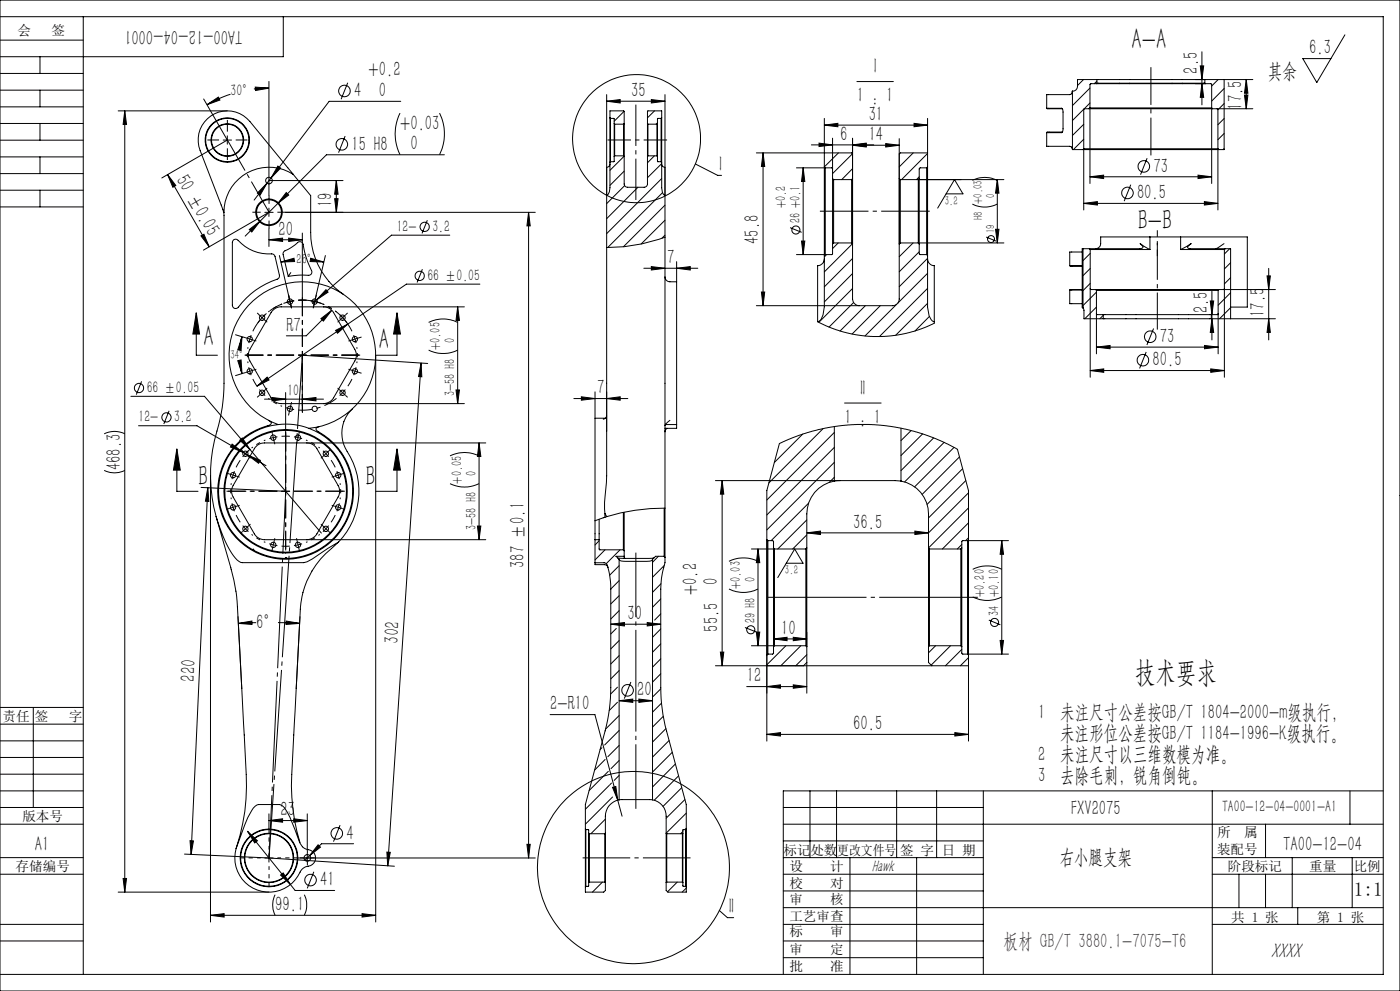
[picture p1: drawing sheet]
<svg xmlns="http://www.w3.org/2000/svg" width="420mm" height="297mm" viewBox="0 0 420 297" stroke-linecap="round" stroke-linejoin="round" font-family="sans-serif">
<g fill="none" stroke="#000" stroke-width=".3">
<path d="M0 0h420v297h-420zM0 12h25M0 5h415v287h-415M12 17v5M25 5v287M85 5v12h-85M360.1 19.8h1l-.5 4zM360.6 15.5v15.9M403.5 10.4l-8.5 14.3-4.2-7.1h8.5M0 22h25M0 27h25M0 32h25"/>
<path d="M0 37h25M12 27v5M12 37v5M35.5 33.2h32.7M37.4 33.2v234.2M37.4 33.2l.6 4.1h-1.1zM61.1 29.7l7.1 12.3-19.7 11.3M62.1 31.4l3.4-2.3 .5 .9zM69.1 28.3l-3.6 1.3-3.4 1.8M76.6 26.1l4.1 .3-4 .7zM80.7 26.4l-4.5 .3M80.7 24.4v34.2"/>
<path d="M104.3 24.8l-2 4.9M120 33.9a13.8 13.8 0 0 0 0 12.5M120.2 30.4h-21.5l-17.4 22.9M131.9 33.9a14.1 14.1 0 0 1 0 12.5M182 28.4v100.8M182 30.3l4.1-.5v1.1zM182 30.3h17.5M183 35.3v13.3M183 35.3v-2.1h4.1l.2 .2v3.7M183 35.3l.1 .2M183.1 35.5h1.1l.1 1.6M183.1 35.5v13"/>
<path d="M184.3 37.1v9.8M184.3 37.1l.1 .1M184.4 37.2v9.5M184.4 37.2h2.7M187.1 37.2v9.5M187.2 33.4l-2.9 2.9M187.3 37.1v9.8M187.3 37.1l-.2 .1M194.2 37.1v9.8M194.2 37.1l.2 .1M194.4 37.2v9.5M194.4 37.2h2.7"/>
<path d="M195.4 29.8l4.1 .5-4.1 .6zM196.4 33.2l-2.2 2.1M197.1 37.2v9.5M197.2 36.8l-.4 .4M197.2 37.1v9.8M197.2 37.1l-.1 .1M198.3 35.5l-1.1 .1v1.5M198.3 35.5v13M198.5 35.3v13.3M198.5 35.3v-2.1h-4.1l-.2 3.9M198.5 35.3l-.2 .2M199.5 28.4v123.9"/>
<path d="M247.3 37.5l4.1-.5v1zM247.3 35.5v14.5M247.3 37.5h31M257.1 24.4h10.9M274.2 37l4.1 .5-4.1 .5zM278.3 35.5v14.5M314 39.8v4h6.9a.91 .91 0 0 1 .8 1M314 39.8h4.5M314 39.8l.1-.2h4.5l-.1 .2M314 32.5h4.5M314 32.5l4.6 .1-.1-.1M318.5 32.5l.3 .3 .1 .6v5.4l-.4 1"/>
<path d="M321.7 27.3a.88 .88 0 0 1-.8 1.1h-6.9v4.1M321.7 27.3h.1M321.7 27.3v17.5M325 23.8l-1.7 1.8M325.1 37.2l-3.4 3.4M326.7 32.6h-1.4l-.2 .2v30.1M326.7 32.6l.3-.3h36.5l.2 .3M326.7 32.6h37M327 26.4l-5.3 5.2M327 30.9l-5.3 5.2M328.9 25.1h-1.6l-.3 .3v29.6M328.9 25.1h34.5l.1 29.9"/>
<path d="M329.1 23.8h-5.8v2.1a1.45 1.45 0 0 1-1.5 1.4M329.1 24.9h32.4M329.1 23.8h46.7M329.1 23.8v1.1M329.1 24.9l-.2 .2M329.1 24.3l-.8 .8M360.6 25.1l.5 4.1h-1zM361 23.8h.5v1.1M361.5 24.9l.1 .2h-.5M363.7 32.6h12.1M365.1 32.6l.3 .1v30.2M365.4 23.8l-1.9 2"/>
<path d="M367.2 23.8v21h-1.6M367.2 26.5l-3.7 3.8M367.2 31l-1.8 1.9M367.2 35.5l-1.8 1.9M373.3 28.5h1.1l-.5 4.1zM373.9 23.8l.5 4.1h-1.1zM373.9 23.8v8.8M0 42h25M0 47h25M0 52h25M0 57h25M12 47v5"/>
<path d="M12 57v5M50.3 52.3l2.4 3.3-.8 .5zM50.3 52.3l12.5 21.7M67 42h2.5M68.2 40.7v2.5M80.1 54.9l-3.9 5.1M80.1 54.9l-2.1 3.6-.8-.6zM80.7 54.1h22.2M81.3 53.3l-1.2 1.6M83.4 49.8l.8 .6-2.9 2.9zM85.9 57.7l.7 .8-3.2 2.5zM87.9 52.2l5.3 6.4v11a22.6 22.6 0 0 0 9.8 18.7"/>
<path d="M87.9 52.2a13.6 13.6 0 0 0-20.8 11.4M87.9 52.2l-12.9-15.8a8.8 8.8 0 0 0-11.2-2 8.8 8.8 0 0 0-3.8 10.7l7.1 18.5M100.4 59.5h1l-.5 4.1zM100.9 54.1v9.5M100.9 54.1l.5 4.1h-1zM103.5 40.8l-1.9 5M133.3 46.4h-35.4l-24.3 24.4M183 48.6v7.7a2.22 2.22 0 0 1-.9 2.2l-.1-8.4a.96 .96 0 0 0 1-1M183.1 48.5l-.1 .1M184.3 46.9v1.5l-1.2 .1M184.4 46.7l-.1 .2M184.4 46.7h2.7"/>
<path d="M187.1 46.7l.2 .2M187.2 46.8l-4.2 4.2M187.3 51.3l-4.3 4.3M187.3 46.9v8.2a.96 .96 0 0 0 .9 1h5.1a.96 .96 0 0 0 .9-1v-8.2M187.4 55.6l-5.4 5.4M191.4 56.1l-9.4 9.4M194.4 46.7h2.7M194.4 46.7l-.2 .2M196.3 46.7l-2.1 2.1M197.1 46.7l.1 .2M197.2 46.9l.1 1.5 1 .1M198.3 48.5l.2 .1"/>
<path d="M198.5 49l-4.3 4.3M198.5 53.5l-16.5 16.5M198.5 48.6v7.7a2.81 2.81 0 0 0 .7 2.1l.3 .1v-8.4a.96 .96 0 0 1-1-1M198.8 57.7l-16.5 16.5M208.6 49.1l6.7 3.5h1.2M226.9 45.8h28.6l.3 .3M228.9 45.8l.5 4.1h-1zM228.9 45.8v45.8M238.9 50.3h10.7l.2 .3M240.9 50.3l.5 4.1h-.9zM240.9 50.3v26M243.4 43.4h18.7"/>
<path d="M245.7 42.9l4.1 .5-4.1 .5zM247.3 50a1.8 1.8 0 0 1 .3 1.9v22.9a1.91 1.91 0 0 1-.3 1.8M247.3 50v26.6M249.8 53.5v19.6M249.8 53.5l.3 .3M249.8 41.4v12.1M250.1 53.8v19M250.1 53.8h5.4M251.5 45.8l-4.2 4.2M255.5 53.8v19M255.5 53.8l.3-.3v19.6l-.3-.3M255.8 46.1l-6 5.9"/>
<path d="M255.8 50.5l-3.3 3.3M255.8 41.4v48.2a2.05 2.05 0 0 0 2 2M255.8 43.4l4.1-.5v1zM255.8 43.5l4.1-.5v1.1zM255.8 43.5h14M265.7 43l4.1 .5-4.1 .6zM269.8 41.6v48a1.99 1.99 0 0 1-2 2h-40.9M270.1 53.8l-.3-.3v19.6l.3-.3M270.1 53.8v19M270.1 53.8h31.1M274 45.8l-4.2 4.2M275.8 53l-.8 .8"/>
<path d="M275.8 53.5a1.94 1.94 0 0 0-.3 1.9v15.8a1.94 1.94 0 0 0 .3 1.9M275.8 53.5v19.6M278 50.3l-2.2 .1v3.1M278 50.3v26M278.3 46l-7.8 7.8M278.3 50v26.6M278.3 45.8h-8.2l-.3 .3M278.3 50l-.3 .3M283.8 58.1h5.1l-2.6-4.3-5 8.6M291.7 54a8.3 8.3 0 0 1 7.5 0M299.2 53.8v19M299.2 53.8l.5 4.1h-1z"/>
<path d="M321.7 44.8h3.2M324.9 44.8l.2-.2h40.3l.2 .2M324.9 44.8h40.7M325.1 41.7l-3.1 3.1M327 53l4.1-.5v1zM327 53h36.5M339.2 55.3l-1.9 5M344.1 47.4l-1.9 4.9M359.4 52.5l4.1 .5-4.1 .5zM367.2 40l-1.8 1.9M367.2 44.5l-.3 .3M0 62h25"/>
<path d="M60.3 70.7l.9-.5 1.6 3.8zM67.1 63.6l.1 51.3a55 55 0 0 1-2.9 17.1 46.9 46.9 0 0 0 .5 22.8M70.1 71.9l.8-.2a13.9 13.9 0 0 0 11.1 4.5l.5 .7 1.3 5.6a1.01 1.01 0 0 1-.7 1.2 24.4 24.4 0 0 0-11.8 8.6l-.6 .2-.6-.2-.4-.8v-18.8zM74.8 68.8l3.2-2.5-2.5 3.2zM79.4 63.6h2.6M80.7 68.6v5.3M80.7 71.9h10M80.7 71.9l4.1-.5v1zM80.7 62.4v2.5M80.7 63.6l-19.7 11.4M83.8 76.6l2.7 11.8M84.2 78.5l4-1.1 .2 1z"/>
<path d="M85.1 75.5l3.8-2.4a1.09 1.09 0 0 1 1.1-.7 1.09 1.09 0 0 1 .9 .9 33.5 33.5 0 0 0 2.7 8.3l-.2 .5-.7 .4h-3.2l-3 .3-1.6-6.7zM85.7 63.6h74.9M86.6 71.4l4.1 .5-4.1 .5zM87.4 78l-3.2 .5M90.7 69.8v19.6M93.2 77.4l4 1.1-4.2-.1zM96.6 78.4l.6 .1M97.6 76.6l-2.7 11.8M128.2 66l-1.6 4M134.9 70.5h-17.5l-22.4 19.3M158.6 63.6l.5 4.1h-1zM158.6 63.6v193.5"/>
<path d="M195.4 79.9l4.1 .5-4.1 .5zM199.5 61.5l-12.5 12.4M199.5 66l-7.2 7.1M199.5 70.5l-.9 .9M199.5 71.1a50.1 50.1 0 0 1-17.5 3.1M203 78.4v6.1M237 68.2l3.5 1.4M240.5 72.2h.9l-.5 4.1zM247.3 77.6a2.05 2.05 0 0 1-2 2v16.8M247.3 76.6v15.3l-.4 2.5a2.53 2.53 0 0 1-1.4 2h-.2M248 76.3l-.7 .7M249.8 73.1v3l-.2 .2h-10.7"/>
<path d="M250.1 72.8l-.3 .3M250.1 72.8h5.4M251.5 72.8l-1.7 1.7M255.7 73.1l-8.4 8.4M255.8 77.5l-8.5 8.5M270.1 72.8h31.1M273.9 72.8l-4.1 4.1M275.8 75.5l-6 6M275.8 73.1v3.1l2.2 .1M278 76.3l.3 .3M278.3 77.4l-8.5 8.5M278.3 77.6a2.05 2.05 0 0 0 2 2v16.8"/>
<path d="M278.3 76.6v15.3a5.8 5.8 0 0 0 1.4 4.3l.6 .2M291.7 61.2a8.3 8.3 0 0 0 7.5 0M295.8 71l3 1.2M298.7 68.7h1l-.5 4.1zM320.9 79.6h3.8M320.9 79.6l.2 .2h3.6M324.7 75.5h-3.8v4.1M324.9 74.5h-.2v17.5M324.9 74.5h1.9M324.9 74.5v17.8M325.1 61l4.1-.6v1.1zM325.1 61h40.3"/>
<path d="M326.8 74.5l15.7-.1 .4-.4-.8-1 2.9 1.8M326.8 74.5l.3 .3M327.1 75.9l-2.2 2.2M327.1 74.8h17.9M327.1 74.8v38.3M345 71h-14.8v2a1.57 1.57 0 0 1-1.5 1.5M345 71h9.2M345 71v3.8M354.2 74.8h13.1M354.2 71h20v21h-5M354.2 71v3.8M361.3 60.4l4.1 .6-4.1 .5z"/>
<path d="M367.2 73l-2.5 1.5M367.3 74.8v38.3M367.6 74.5h-10.5l-.7-.1-.1-.5 1-.9-3.1 1.8M367.6 74.5l-.3 .3M367.6 74.5h1.6v21M368.9 74.5l-1.6 1.6M369.2 78.7l-1.9 1.9M58.9 93.8l1 6.3h-2zM58.9 93.8v12.7h6.3M77.7 94.4l1.9 1.7M79.5 94.3l-1.7 1.8M86.7 89.1l.3 1.3"/>
<path d="M87 90.4l.3 1.2M87 90.4l-1.2 .3M87.2 81.7l-.7 1.1M88.2 90.1l-1.2 .3M93.2 90.1l1.2 .3M94.4 90.4l-.3 1.2M94.4 90.4l1.2 .3M94.7 89.1l-.3 1.3M95 89.8l-1.2 1.1M96.3 95.5l3.2-2.5-2.5 3.2zM97 92a3.4 3.4 0 0 1 3.1 1.7l6.3 11a3.6 3.6 0 0 1 0 3.5l-6.3 11a3.6 3.6 0 0 1-3.1 1.8M97.8 86.8l.6 .8-3.4 2.2z"/>
<path d="M99.5 93l-7.6 7.6h-6M100.7 99l3.6-1.8-3.1 2.7zM104.3 97.2l-27.2 18.5M119.1 93.8l1 6.3h-2zM119.1 93.8v12.7h-6.4v169.8M126.7 80.7l-1.6 4M128.6 96.6a9.8 9.8 0 0 1 8.7 0M137.3 92l.5 4h-1zM137.3 92v29M139.3 92h-55a3.4 3.4 0 0 0-3 1.7l-6.3 11a3.6 3.6 0 0 0 0 3.5l6.3 11a3.6 3.6 0 0 0 3 1.8h55M144 85.2h-22.1l-17.6 12M193.1 80.4h16.2"/>
<path d="M199.5 83a1.45 1.45 0 0 0 1.5 1.5h2M203 80.4l4.1-.5v1zM203 84.5v42.7M228.4 87.5h1l-.5 4.1zM255.8 86.5l-10.2 10.1M255.8 82l-8.5 8.5M256.1 90.7l-7.4 7.3M259.6 91.6l-7.6 7.6M264.1 91.6l-8.5 8.5M269 91.2l-9.5 9.5M278.3 81.9l-9 8.9M278.3 86.4l-14.5 14.5"/>
<path d="M278.3 90.9l-9.6 9.6M278.8 94.8l-4.3 4.4M280.3 96.4v.5l-.6 .3-5.7 2.1-4.4 1.1-4.9 .5-4.7-.2-5.2-.8-4.7-1.3-4.8-2.2M320.9 86.9h3.8M320.9 86.9v4.1h3.8M324.7 92l.2 .3M324.7 92h.1M324.7 86.8l-3.8 .1M324.9 92.3l.3 .6v2.6h5.8M327.1 80.5l-2.2 2.1M327.1 84.9l-2.2 2.2M327.1 86.5l.2 .3h1.4"/>
<path d="M328.7 86.8h37M328.7 86.8l.2 .2M328.9 87.6l-4 4M328.9 92l-3.5 3.5M328.9 94l.3 .3h1.8M328.9 87h36.5M328.9 87v19M331 94.5l-1 1M331 94.3h32.4M331 95.5h32.4M331 94.3v1.2M346.1 98.5l-2 4.9"/>
<path d="M363.1 90.2h1l-.5 4.1zM363.4 94.3v1.2M363.6 87.3v14.6M363.6 95.5l.5 4.1h-1zM365.4 94l-.2 .3M365.4 87v19M365.6 94.3h-2.2M365.7 86.8l-.3 .2M367.3 86.5l-.2 .3M369.2 83.2l-1.9 1.9M369.2 87.7l-3.8 3.8M369.2 92.2l-3.3 3.3"/>
<path d="M380.1 82.7h1l-.5 4.1zM380.6 80.4v21.5M380.6 95.5l.5 4.1h-1zM382.6 95.5h-19.2M382.6 86.8h-16.9M39.3 118.8h22l35.1 41M42.5 114.3l-1.6 4M70.7 100.3l2.3 .7M71.3 108.1l1-.2 .3 4.1zM71.9 108.3l.7 3.7M72.6 100.9l-.3 4.1-1-.2zM72.6 100.9l-.7 3.7"/>
<path d="M73 111.9l-2.3 .7M77.1 115.7l3.1-2.7 .5 .9zM79.3 119.6h17.7M81.6 119.1l4.1 .5-4.1 .6zM85.7 117.6v30.9M90.7 119.6l4.1-.5v1.1zM126.3 108.8l-10 150.7M126.3 108.8l.2 4.1h-.9zM128.3 108.9l-37.6-2.4v15.1M128.6 104.9a9.8 9.8 0 0 0 8.7 0M136.8 116.9h1l-.5 4.1zM172.2 119.4h16.1"/>
<path d="M174.4 118.9l4.1 .5-4.1 .5zM178.5 117.4v7.9M182 119.4l4.1-.5v1zM182 117.4v11.8M327.1 111.1l4-.5v1zM327.1 111.1h40.2M328.9 104l4.1-.5v1zM328.9 104h36.5M343.9 105.5l-2 4.9M361.4 103.5l4 .5-4 .5zM363.2 110.6l4.1 .5-4.1 .5zM31.3 130a6.8 6.8 0 0 1 6.1 0"/>
<path d="M41.6 127.6h17.5l13.8 8M50.7 123.1l-1.6 4M53.1 134.5l1 6.4h-2.1zM53.1 134.5v12.7h6.3M69.6 133.1l3.3 2.5-3.8-1.6zM71.9 131.9l.8-.6 2.3 3.4zM72.7 135.1l1.8 1.7M72.9 135.6l1.4 .8M74.3 136.4l3.8 1.6-.5 .8zM74.3 136.4l5.5 3.2M74.5 135.1l-1.7 1.8M75.1 134.6l-1.6 1.5"/>
<path d="M80.5 126l.8 .6-.1 .5a29.4 29.4 0 0 0-9.1 5 20.4 20.4 0 0 0 .2 30.5 20.4 20.4 0 0 0 30.3-3.9 20.4 20.4 0 0 0-7.5-29.6l-.3-.7 1-.6M83.5 127.2a22 22 0 0 1-9.4-35.2 22 22 0 0 1 36.2 4.4 22 22 0 0 1-17.6 32M83.5 127.2a19.1 19.1 0 0 1 9.2 1.2M83.5 127.2a20.1 20.1 0 0 0-15.7 29.3 20.1 20.1 0 0 0 33 4.1 20.1 20.1 0 0 0-8.1-32.2M92 132.7a3.4 3.4 0 0 1 3.1 1.8l6.3 11a3.6 3.6 0 0 1 0 3.5l-6.3 11a3.6 3.6 0 0 1-3.1 1.7M105.7 122.5a10.1 10.1 0 0 0-1.6 12.8 21.9 21.9 0 0 1-2.5 27.2M119.1 134.5l1 6.4h-2zM119.1 134.5v12.7h-6.4M135 136.6a9.8 9.8 0 0 1 8.7 0M143.7 132.7v29M143.7 132.7l.6 4.1h-1.1zM145.7 132.7h-66.4a3.4 3.4 0 0 0-3 1.8l-6.3 11a3.6 3.6 0 0 0 0 3.5l6.3 11a3.6 3.6 0 0 0 3 1.7h66.4"/>
<path d="M178.5 125.3v30.8M178.5 125.3h3.1M182 124.6a1.24 1.24 0 0 1-1 1.1M182 129.2v4.9a125.5 125.5 0 0 1-.6 16.5l.1 3.3M199.6 127.2h3.4M200.1 128.4l-.6 1M201 126l-1.2 1-.3 .6M203 127.2v1.2h-3.5M240.8 130.1l-8.5 8.5M246.9 128.4l-16.3 16.3M250.3 129.6l-20.3 20.3M250.3 134.1l-20.3 20.2"/>
<path d="M250.3 138.6l-20.3 20.2M250.3 127.8v16.4M253.4 120.8h10.9M270.3 128.3v15.9M273.3 129l-3 3M276.8 130l-6.5 6.5M280.1 131.2l-9.8 9.8M283.2 132.6l-11.8 11.8M286.2 134.1l-11.8 11.8M287.8 136.9l-11.2 11.3M31.3 141a6.8 6.8 0 0 0 6.1 0M60.3 146.1l25.4 1.1"/>
<path d="M62.3 146.2l-5 109.9M62.3 146.2l.4 4.1-1.1-.1zM63.1 142.4v133.9M64.8 154.8l4.5 15.4 1.6 7.5 1.6 28.6M64.8 154.8a33.8 33.8 0 0 0 6.4 13l1.5 .8h18.4l1-.2 1.6-.9 7.9-5M84.4 147.2h2.5M135 145a9.8 9.8 0 0 0 8.7 0M143.2 157.7h1.1l-.6 4zM178.5 156.1v5.6M179.7 155.6v6.1M181.5 153.9v1.1M181.5 153.9l.5 .9"/>
<path d="M181.5 155l-3 1.1M182 154.8l-.5 .2M187 153.6v11.2M187.3 153.6v11.5M199.2 152.3v14.4M199.5 152.3a59.2 59.2 0 0 0-17.5 2.5M199.5 152.3v14.7M214.6 144h37.5M216.6 144v55.5M216.6 144l.5 4.1h-1zM242 159.7l4.1-.5v1zM242 159.7h36.6"/>
<path d="M242 155.8l-8.7 8.7M242.6 150.8l-11.2 11.2M250.3 143l-1.5 1.6M250.3 144.2a10 10 0 0 0-8.3 9.8v10.2M252.1 144l18.2 .2M252.1 144l-1.8 .2M270.3 144.2a10 10 0 0 1 8.3 9.8v10.2M274.5 159.2l4.1 .5-4.1 .5zM288.8 140.5l-10.7 10.7M289.7 144l-11.1 11.2M290.5 147.7l-11.9 12M290.5 152.2l-11.9 12"/>
<path d="M290.5 156.7l-7.8 7.8M76.1 165l-.1-.4 .3 .4M85.5 167.4l.3-.3-.1 .3h.7M101.6 162.5a35 35 0 0 0-8 8.6 23.5 23.5 0 0 0-3.2 9l-2.1 36.7a151.1 151.1 0 0 0-.4 25.6l.5 3.4 1.6 6.7M178.5 168.7h3a1.44 1.44 0 0 1 .9 1.4l.5 2.4 .3 4.1M178.5 168.7v.5h2.9M178.5 161.7h1.2M178.5 161.7v7M179.7 162.1l-1.2 1.2M179.7 161.7l.2 3.1h7.1M181.4 169.2l.6 .2 .4 .6M181.5 164.8l-3 3"/>
<path d="M183.2 176.6v29.5a50.2 50.2 0 0 1-1.7 12.9l-5.9 22.1v7.4M185.7 169.5l-2.8 2.9M185.7 174l-2.5 2.5M185.7 178.5l-2.5 2.5M185.7 167.6l.3 .4 .9 .2h6.4a2.67 2.67 0 0 0 2.5-.6M185.7 167.6v72.1M186 164.8l-4.1 4.1M187 164.8l.3 .3M187.3 166.7h-2.5l.9 .9M187.3 166.7v.7l-2.1-.2M187.3 165.1v1.6M195.8 167.6v72.1"/>
<path d="M196.2 167.2l-1.5 .2-7.4-.2M197.5 166.7l-1.7 1.8M198.2 179.5l-2.4 2.5M198.3 174.9l-2.5 2.6M199.2 169.5l-3.4 3.5M199.2 166.7h-2.5l-.9 .9M199.2 166.7l.3 .3M199.5 167v1.6a27.7 27.7 0 0 0-1.3 8v29.5a52.3 52.3 0 0 0 1.8 12.9l5.9 22.1v7.4M218.7 176.5a9.8 9.8 0 0 0 8.7 0M218.7 168.2a9.8 9.8 0 0 1 8.7 0M227.4 164.5l.5 4.1h-1zM227.4 164.5v29"/>
<path d="M230.4 162l1.5 .1 .2 2.1M230.4 162l-.4-.3v34.6l.4-.3M230.4 162v34M232.1 164.2a1.94 1.94 0 0 1 .2 1.9v25.8a1.8 1.8 0 0 1-.2 1.9zM235.9 168.8h5l-2.5-4.3-5.1 8.6M241.8 164.5v29M241.8 164.5h-16.4M242 160.3l-4.2 4.2M242 164.2v29.6l-.2-.3M242 164.2l-.2 .3M278.6 164.2v29.6M278.6 164.2l.2 .3"/>
<path d="M278.8 164.5v29M278.8 164.5h9.5M288.3 164.5v29M288.5 163.2l-1.3 1.3M288.5 164.2v29.6M288.5 164.2l-.2 .3M290.5 161.2l-.8 .8M290.5 161.7v34.6a2.01 2.01 0 0 1-.2-2v-30.6a1.9 1.9 0 0 1 .2-2zM291.8 178.9a9.8 9.8 0 0 0 8.7 0M291.8 170.6a9.8 9.8 0 0 1 8.7 0M300.5 162v34M300.5 162l.6 4.1h-1.1z"/>
<path d="M302.5 162h-13.7l-.3 .3v1.9M71.4 184.8l1.1 21.5M71.5 186.8l4.1-.7v1zM76.8 186.6l-5.3 .2M83.4 186.6l6.5 .2M85.8 186.1l4.1 .7-4.1 .3zM183.2 187.1l4.1-.5v1zM183.2 187.1h15M184.9 188.3l-1.7 1.7M185.7 183l-2.5 2.5M185.7 192l-2.5 2.5M185.7 196.5l-2.5 2.5"/>
<path d="M194.2 186.6l4 .5-4 .5zM198.2 184l-1.8 1.8M198.2 188.5l-2.4 2.5M198.2 193l-2.4 2.5M198.2 197.4l-2.4 2.6M216.1 195.4h1l-.5 4.1zM223.5 188.1l3.5 1.3M226.9 189.4h1l-.5 4.1zM232.1 189.5v6.3l-.3 .2h-1.4M232.1 191.5l4-.5v1zM232.1 191.5h9.9M235.8 193.5l-5.8 5.7"/>
<path d="M238 191l4 .5-4 .5zM240.2 193.5l-6 6M241.8 193.5h-16.4M242 196.2l-3.3 3.3M242 189.5v18.2M242 198.5l-.9 1M278.6 193.8v4.7l.9 1M278.8 193.5l-.2 .3M278.8 193.5h9.5M280.7 193.5l-2.1 2.1M285.2 193.5l-5.8 5.8M288.3 193.5l.2 .3"/>
<path d="M288.5 194.6l-4.9 4.9M288.5 193.8v2l.3 .2h13.7M290.5 197.1l-2.4 2.4M290.5 199.5h-75.9M296.7 185.8l3.4 1.5M300 191.9h1.1l-.6 4.1zM0 212h25M0 217h25M10 212v30M72.5 206.3l.6 10.5a144.6 144.6 0 0 1 .3 26.4 63.1 63.1 0 0 1-2.6 11.1M165 214.2h13.5l8.1 30.4M185.2 205.9l-2 2.1"/>
<path d="M185.2 210.5l-2.4 2.4M185.7 218.9l-4.3 4.4M185.7 201l-2.5 2.5M185.7 214.5l-4 4M185.7 210h10.1M185.7 210l4.1-.5v1zM189.3 204.4l-2 5M191.7 209.5l4.1 .5-4.1 .5zM198.2 201.9l-2.4 2.5M198.2 206.4l-2.3 2.3M198.5 210.7l-2.7 2.7M199 214.7l-3.2 3.2"/>
<path d="M199.8 218.4l-4 4M224 205.8h18M230 205.8l4.1-.6v1.1zM238 205.2l4 .6-4 .5zM286.5 219.6l4 .5-4 .5zM0 227h25M0 222h25M0 237h25M0 232h25M180.6 224.1l-.6 .5M181.5 227.6l-3.1 3.2M182.5 231.2l-5.8 5.7"/>
<path d="M182.8 235.3l-7.2 7.2M183.4 234.7l-.4 .5M183.8 238.9l-8.2 8.1M183.8 236l.9-.3 .6 4.1zM185.7 227.9l-2.4 2.5M185.7 232.4l-1.4 1.5M185.7 223.4l-3.3 3.4M185.7 239.7a5 5 0 0 0-4.1 4.9v5.1M185.7 239.7h10.1M195.8 239.7a5 5 0 0 1 4 4.9v5.1M200.7 221.9l-4.9 5M201.7 225.5l-5.9 5.9"/>
<path d="M202.6 229l-6.8 6.9M203.6 232.5l-7.3 7.3M204.5 236.1l-5.6 5.6M205.5 239.6l-5.7 5.6M230 222.1v-75.1l3.8-14.1 5.8-2.4 5.9-1.7 5.9-1.1 5.6-.5 7.9 .3 7.7 1.3 7.1 2.3 3.5 1.5 4 2.1 3.3 12.3v75.1M230 220.1l4.1-.5v1zM230 220.1h60.5M243 237v20M251 237v20M269 237v20M281 237v20M295 237v55"/>
<path d="M363.7 237v55M405 237v10M415 237h-180v55M0 247h25M0 257h25M0 242h25M55.4 256l25.3 1.1 37.6 2.5M57 252h1l-.7 4.1zM74.3 249.1l12.8 16M74.3 249.1l2.9 2.9-.8 .6zM76 242.2l.6-.6 1-.5h6.2a3.4 3.4 0 0 1 2.3 2.2l.9 1.6 3 7.8 .7 1.1 1.1 .7a2.68 2.68 0 0 1 2.9 2.7 2.68 2.68 0 0 1-3 2.6l-1 .6a14.7 14.7 0 0 1-5.4 5.9 10.3 10.3 0 0 1-11.2-1.3 10.3 10.3 0 0 1-3.3-10.7 55.5 55.5 0 0 1 5.2-12.1zM79.4 257.1h2.6"/>
<path d="M80.7 243.9v4.7M80.7 245.9h11.5M80.7 255.9v2.5M80.7 245.9l4.1-.5v1zM88.1 245.4l4.1 .5-4.1 .5zM89.2 257.1h71.4M92.2 243.9v11M92.2 255.9v2.5M95.4 253.2l.7 .7-3.2 2.5zM102 247.3l-2 4.9M106.1 252.9h-9.7l-4.9 4.9M116.1 255.4h1l-.8 4.1z"/>
<path d="M158.1 253h1l-.5 4.1zM175.6 248.5v17.3M175.6 248.5l.2 .1M175.8 248.6h.8v1.1M175.8 248.6v17M176.6 249.7v14.8M176.6 249.7l.2 .2M176.8 249.9v14.5M176.8 249.9h4.7M181.5 249.9v14.5M181.6 245.5l-4.3 4.4M181.6 249.7v14.8"/>
<path d="M181.6 249.7l-.1 .2M199.8 249.7v14.8M199.8 249.7l.2 .2M200 249.9v14.5M200 249.9h4.7M204.7 249.9v14.5M204.9 249.2l-.7 .7M204.9 249.7v14.8M204.9 249.7l-.2 .2M205.7 248.6l-.8 .1v1M205.7 248.6v17M205.9 243.7l-6.1 6"/>
<path d="M205.9 248.2l-.4 .4M205.9 248.5v17.3M205.9 248.5l-.2 .1M235 257h60M235 252h60M235 247h180M235 242h60M255 257v35M275 257v35M363.7 257h51.3M379.7 247v10M387.7 257v15"/>
<path d="M405.7 257v15M0 277h25M0 262h25M35.5 267.4h45.2M36.9 263.3h1.1l-.6 4.1zM63.1 274.3h49.6M63.1 274.3l4.1-.5v1zM82.5 268.1a6.8 6.8 0 0 0 0 6.2M84.2 262.3l.7-.7 2.2 3.5zM87.1 265.1l1.4 1.8h11.9M91.3 268.1a7.1 7.1 0 0 1 0 6.2M94.2 261.3l-2 4.9"/>
<path d="M108.6 273.8l4.1 .5-4.1 .5zM175.8 265.6l-.2 .2M176.6 264.5v1.1h-.8M176.8 264.4h4.7M176.8 264.4l-.2 .1M180.7 264.4l-3 3M181.5 264.4l.1 .1M181.6 264.5v2.4l-.5 .5h-5.5v-1.6M199.8 264.5v2.4l.6 .5h5.5v-1.6M200 264.4l-.2 .1M200 264.4h4.7M203.2 264.4l-2.9 2.9"/>
<path d="M204.7 264.4l.2 .1M204.9 264.5v1.1h.8M205.7 265.6l.2 .2M205.9 266.2l-1.3 1.2M215.8 272.9l2.4 2.1h1.9M235 272h180M235 277h60M235 267h60M235 262h60M363.7 277h51.3M363.7 262h51.3M371.7 262v10"/>
<path d="M379.7 262v10M389.3 272v5M0 282h25M235 282h60M235 287h60"/>
<circle cx="103.3" cy="27.3" r="1.73"/>
<circle cx="68.2" cy="42" r="6.7"/>
<circle cx="68.2" cy="42" r="6.5"/>
<circle cx="68.2" cy="42" r="4.9"/>
<circle cx="68.2" cy="42" r="4.8"/>
<circle cx="80.7" cy="54.1" r="1.02"/>
<circle cx="102.5" cy="43.3" r="1.73"/>
<circle cx="191" cy="41.6" r="19.2"/>
<circle cx="338.2" cy="57.8" r="1.73"/>
<circle cx="343.1" cy="49.9" r="1.73"/>
<circle cx="80.7" cy="63.6" r="3.7"/>
<circle cx="80.7" cy="63.6" r="4"/>
<circle cx="127.4" cy="68" r="1.39"/>
<circle cx="238.8" cy="68.9" r="1.21"/>
<circle cx="297.3" cy="71.6" r="1.05"/>
<circle cx="78.6" cy="95.2" r=".79"/>
<circle cx="87" cy="90.4" r=".81"/>
<circle cx="94.4" cy="90.4" r=".81"/>
<circle cx="102.8" cy="95.2" r=".79"/>
<circle cx="125.9" cy="82.7" r="1.38"/>
<circle cx="41.7" cy="116.3" r="1.38"/>
<circle cx="74.9" cy="101.6" r=".81"/>
<circle cx="74.9" cy="111.3" r=".8"/>
<circle cx="78.6" cy="117.7" r=".79"/>
<circle cx="102.8" cy="117.7" r=".79"/>
<circle cx="106.5" cy="101.6" r=".81"/>
<circle cx="106.5" cy="111.3" r=".8"/>
<circle cx="342.9" cy="108" r="1.73"/>
<circle cx="345.1" cy="100.9" r="1.74"/>
<circle cx="49.9" cy="125.1" r="1.39"/>
<circle cx="73.6" cy="136" r=".79"/>
<circle cx="82" cy="131.2" r=".81"/>
<circle cx="87" cy="122.5" r=".8"/>
<circle cx="89.4" cy="131.2" r=".81"/>
<circle cx="94.4" cy="122.5" r=".8"/>
<circle cx="97.7" cy="136" r=".79"/>
<circle cx="69.9" cy="142.4" r=".81"/>
<circle cx="69.9" cy="152.1" r=".8"/>
<circle cx="73.6" cy="158.5" r=".79"/>
<circle cx="85.7" cy="147.2" r="18.3"/>
<circle cx="85.7" cy="147.2" r="18.5"/>
<circle cx="97.7" cy="158.5" r=".79"/>
<circle cx="101.5" cy="142.4" r=".81"/>
<circle cx="101.5" cy="152.1" r=".8"/>
<circle cx="82" cy="163.3" r=".8"/>
<circle cx="89.4" cy="163.3" r=".8"/>
<circle cx="225.2" cy="188.7" r="1.21"/>
<circle cx="298.4" cy="186.5" r="1.2"/>
<circle cx="188.3" cy="206.9" r="1.73"/>
<circle cx="80.7" cy="257.1" r="8.6"/>
<circle cx="80.7" cy="257.1" r="8.5"/>
<circle cx="80.7" cy="257.1" r="7.3"/>
<circle cx="80.7" cy="257.1" r="7.4"/>
<circle cx="92.2" cy="257.1" r="1"/>
<circle cx="101" cy="249.8" r="1.73"/>
<circle cx="93.2" cy="263.8" r="1.73"/>
<circle cx="190" cy="260" r="28.8"/>
</g>
<g fill="none" stroke="#000" stroke-width=".3" stroke-dasharray="30.5 1.3 1.3 1.3" stroke-linecap="butt">
<path d="M68.2 39.5v-3.5M65.7 42h-3.5M68.2 44.5v3.5M70.7 42h3.5M78.2 63.6h-2.5M80.7 61.1v-2.5M80.7 66.1v2.5M83.2 63.6h2.5M77.7 94.3l-.5-.5M77.8 96.1l-.4 .7M79.6 96l.6 .6M85.8 90.7l-.8 .2"/>
<path d="M86.7 89.1l-.2-.7M87 90.4l-1.2 .3M87 90.4l1.2-.3M87 90.4l-.3-1.3M87 90.4l.3 1.2M87.3 91.6l.2 .8M92 90h-2.5M94.2 91.6l-.2 .8M94.4 90.4l-1.2-.3M94.4 90.4l1.2 .3M94.4 90.4l.3-1.3M94.4 90.4l-.2 1.2"/>
<path d="M94.7 89.1l.2-.7M95.6 90.7l.8 .2M101.9 96l-.6 .6M102.8 95.2l-.9-.9M102.8 95.2l.8 .9M102.8 95.2l.9-.9M102.8 95.2l-.9 .8M103.6 96.1l.5 .7M103.7 94.3l.6-.5M73.7 101.2l-.7-.2M73.7 111.6l-.7 .3M74.9 101.6l-.3 1.2"/>
<path d="M74.9 101.6l.5-1.2M74.9 111.3l.5 1.1M74.9 111.3l-.3-1.2M74.9 101.6l-1.2-.4M74.9 101.6l1.2 .4M74.9 111.3l-1.2 .3M74.9 111.3l1.2-.4M75.9 113.6l1.2 2.1M76.1 102l.8 .2M76.1 110.9l.8-.2M77.7 118.5l-.5 .6M78.7 117.7l.8 .9"/>
<path d="M78.7 117.7l-.9-1M78.7 117.7l-1 .8M78.7 117.7l.9-.9M79.6 116.8l.6-.5M90.7 106.4v-1.2M90.7 106.4h-1.2M90.7 106.4v1.3M90.7 106.4h1.3M101.9 116.8l-.6-.5M102.8 117.7l.8-1M102.8 117.7l-.9 .9M102.8 117.7l.9 .8"/>
<path d="M102.8 117.7l-.9-.9M103.7 118.5l.6 .6M104.3 115.7l1.3-2.1M105.3 110.9l-.8-.2M105.3 102l-.8 .2M106.5 111.3l.3-1.2M106.5 111.3l-.4 1.1M106.5 101.6l-.4-1.2M106.5 101.6l.3 1.2M106.5 111.3l1.2 .3M106.5 111.3l-1.2-.4M106.5 101.6l1.2-.4"/>
<path d="M106.5 101.6l-1.2 .4M107.7 111.6l.8 .3M107.7 101.2l.8-.2M72.1 137.9l-1.3 2.2M72.7 135.1l-.6-.5M74.5 136.8l.6 .6M81.7 129.9l-.2-.8M82 131.1l-1.2 .4M82 131.1l1.2-.2M82 131.1l-.3-1.2M82 131.1l.3 1.3M82.3 132.4l.2 .7"/>
<path d="M86.7 123.7l-.2 .8M86.9 130.8h-2.4M87 122.5l1.2 .2M87 122.5l-1.2-.3M87 122.5l-.3 1.2M87 122.5l.3-1.2M87.3 121.3l.2-.8M89.1 132.4l-.1 .7M89.4 131.1l-1.2-.2M89.4 131.1l1.2 .4M89.4 131.1l.3-1.2M89.4 131.1l-.3 1.3"/>
<path d="M89.7 129.9l.2-.8M96.9 136.8l-.6 .6M97.8 136l-.9-.9M97.8 136l.8 .9M97.8 136l.9-.9M97.8 136l-.9 .8M98.7 135.1l.6-.5M68.7 142l-.7-.2M68.7 152.4l-.7 .2M69.9 142.4l-.3 1.2M69.9 142.4l.4-1.2M69.9 152l.4 1.2"/>
<path d="M69.9 152l-.3-1.2M69.9 142.4l-1.2-.4M69.9 142.4l1.2 .4M69.9 152l-1.2 .4M69.9 152l1.2-.3M70.8 154.4l1.3 2.1M71.1 142.8l.8 .2M71.1 151.7l.8-.3M72.7 159.3l-.6 .6M73.6 158.5l.9 .9M73.6 158.5l-.8-1M73.6 158.5l-.9 .8"/>
<path d="M73.6 158.5l.9-.9M74.5 157.6l.6-.5M85.7 147.2v-1.2M85.7 147.2h-1.2M85.7 147.2v1.3M85.7 147.2h1.3M96.9 157.6l-.6-.5M97.8 158.5l.8-1M97.8 158.5l-.9 .9M97.8 158.5l.9 .8M97.8 158.5l-.9-.9M98.7 159.3l.6 .6"/>
<path d="M99.3 156.5l1.3-2.1M100.3 142.8l-.8 .2M100.3 151.7l-.8-.3M100.6 140.1l-1.3-2.2M101.5 142.4l-.4-1.2M101.5 142.4l.3 1.2M101.5 152l.3-1.2M101.5 152l-.4 1.2M101.5 142.4l1.2-.4M101.5 142.4l-1.2 .4M101.5 152l1.2 .4M101.5 152l-1.2-.3"/>
<path d="M102.7 142l.7-.2M102.7 152.4l.7 .2M81.7 164.5l-.2 .8M82 163.3l1.2 .2M82 163.3l-1.2-.3M82 163.3l-.3 1.2M82 163.3l.3-1.2M82.3 162.1l.2-.8M84.5 163.7h2.4M89.1 162.1l-.1-.8M89.4 163.3l1.2-.3M89.4 163.3l-1.2 .2"/>
<path d="M89.4 163.3l.3 1.2M89.4 163.3l-.3-1.2M89.7 164.5l.2 .8M91 257.1h-1M92.2 255.9v-1M92.2 258.4v1M93.5 257.1h1"/>
</g>
<path d="M84.6 91.1l-2.1 1-2 1.4M101 93.5l-2-1.4-2.2-1M74.4 104l-.2 2.4 .2 2.4M80.5 119.4l2 1.3 2.1 1.1M107 108.8l.2-2.4-.2-2.4M79.6 131.9l-2.1 1-2 1.4M95.9 134.3l-1.9-1.4-2.2-1M69.4 144.8l-.2 2.4 .2 2.4M102 149.6l.2-2.4-.2-2.4M75.5 160.2l2 1.3 2.1 1M91.8 162.5l2.2-1 1.9-1.3" fill="none" stroke="#000" stroke-width=".3" stroke-dasharray="30.5 1.3 1.3 1.3" stroke-dashoffset="30" stroke-linecap="butt"/>
<path d="M84.6 91.1a16.5 16.5 0 0 0-8.7 8.2M89.5 122.9a16.5 16.5 0 0 0 11.5-3.5" fill="none" stroke="#000" stroke-width=".3" stroke-dasharray="30.5 1.3 1.3 1.3" stroke-dashoffset="26.2" stroke-linecap="butt"/>
<path d="M105.6 99.3a16.5 16.5 0 0 0-16.1-9.3" fill="none" stroke="#000" stroke-width=".3" stroke-dasharray="30.5 1.3 1.3 1.3" stroke-dashoffset="22.5" stroke-linecap="butt"/>
<path d="M246 63.3h32.9" fill="none" stroke="#000" stroke-width=".3" stroke-dasharray="30.5 1.3 1.3 1.3" stroke-dashoffset="15.9" stroke-linecap="butt"/>
<path d="M293.3 179h-62.9" fill="none" stroke="#000" stroke-width=".3" stroke-dasharray="30.5 1.3 1.3 1.3" stroke-dashoffset=".9" stroke-linecap="butt"/>
<path d="M182.3 42h17.8" fill="none" stroke="#000" stroke-width=".3" stroke-dasharray="30.5 1.3 1.3 1.3" stroke-dashoffset="23.5" stroke-linecap="butt"/>
<path d="M190.8 59.9v-28.5" fill="none" stroke="#000" stroke-width=".3" stroke-dasharray="30.5 1.3 1.3 1.3" stroke-dashoffset="18.1" stroke-linecap="butt"/>
<path d="M207.2 257.1h-32.4" fill="none" stroke="#000" stroke-width=".3" stroke-dasharray="30.5 1.3 1.3 1.3" stroke-dashoffset="16.2" stroke-linecap="butt"/>
<path d="M190.8 165.6v76.8" fill="none" stroke="#000" stroke-width=".3" stroke-dasharray="30.5 1.3 1.3 1.3" stroke-dashoffset="11.1" stroke-linecap="butt"/>
<path d="M345.3 46.6v-26.5" fill="none" stroke="#000" stroke-width=".3" stroke-dasharray="30.5 1.3 1.3 1.3" stroke-dashoffset="19.2" stroke-linecap="butt"/>
<path d="M347.2 72.8v26" fill="none" stroke="#000" stroke-width=".3" stroke-dasharray="30.5 1.3 1.3 1.3" stroke-dashoffset="19.4" stroke-linecap="butt"/>
<path d="M347.2 76.8v-7.8" fill="none" stroke="#000" stroke-width=".3" stroke-dasharray="30.5 1.3 1.3 1.3" stroke-dashoffset="28.5" stroke-linecap="butt"/>
<path d="M78.2 257.1h-6M80.7 254.6v-6M80.7 259.6v6M83.2 257.1h6" fill="none" stroke="#000" stroke-width=".3" stroke-dasharray="30.5 1.3 1.3 1.3" stroke-dashoffset="29.4" stroke-linecap="butt"/>
<path d="M83.2 147.2h-15.2M85.7 144.7v-15.2M85.7 149.7v15.3M88.2 147.2h15.3" fill="none" stroke="#000" stroke-width=".3" stroke-dasharray="30.5 1.3 1.3 1.3" stroke-dashoffset="24.8" stroke-linecap="butt"/>
<path d="M88.2 106.4h-14.5M90.7 103.9v-14.5M90.7 108.9v14.6M93.2 106.4h14.5" fill="none" stroke="#000" stroke-width=".3" stroke-dasharray="30.5 1.3 1.3 1.3" stroke-dashoffset="25.1" stroke-linecap="butt"/>
<path d="M88.2 106.4h-14.8M90.7 103.9v-14.8M90.7 108.9v14.9M93.2 106.4h14.8M83.2 147.2h-14.8M85.7 144.7v-14.8M85.7 149.7v14.8M88.2 147.2h14.8" fill="none" stroke="#000" stroke-width=".3" stroke-dasharray="30.5 1.3 1.3 1.3" stroke-dashoffset="25" stroke-linecap="butt"/>
<path d="M68.2 42l12.5 21.6" fill="none" stroke="#000" stroke-width=".3" stroke-dasharray="30.5 1.3 1.3 1.3" stroke-dashoffset="19.9" stroke-linecap="butt"/>
<path d="M80.7 257.1l5-109.9" fill="none" stroke="#000" stroke-width=".3" stroke-dasharray="30.5 1.3 1.3 1.3" stroke-dashoffset="11.7" stroke-linecap="butt"/>
<path d="M80.7 257.1l10-150.7" fill="none" stroke="#000" stroke-width=".3" stroke-dasharray="30.5 1.3 1.3 1.3" stroke-dashoffset="8.3" stroke-linecap="butt"/>
<g fill="#000">
<path d="M76.6 26.1l4.1 .3-4 .7zM62.1 31.4l3.4-2.3 .5 .9z"/>
<path d="M182 30.3l4.1-.5v1.1zM195.4 29.8l4.1 .5-4.1 .6z"/>
<path d="M247.3 37.5l4.1-.5v1zM274.2 37l4.1 .5-4.1 .5z"/>
<path d="M360.1 19.8h1l-.5 4zM360.6 25.1l.5 4.1h-1zM373.9 23.8l.5 4.1h-1.1zM373.3 28.5h1.1l-.5 4.1z"/>
<path d="M50.3 52.3l2.4 3.3-.8 .5zM60.3 70.7l.9-.5 1.6 3.8z"/>
<path d="M100.9 54.1l.5 4.1h-1zM100.4 59.5h1l-.5 4.1zM37.4 33.2l.6 4.1h-1.1zM36.9 263.3h1.1l-.6 4.1zM228.9 45.8l.5 4.1h-1zM228.4 87.5h1l-.5 4.1zM216.6 144l.5 4.1h-1zM216.1 195.4h1l-.5 4.1z"/>
<path d="M245.7 42.9l4.1 .5-4.1 .5zM255.8 43.4l4.1-.5v1z"/>
<path d="M299.2 53.8l.5 4.1h-1zM298.7 68.7h1l-.5 4.1z"/>
<path d="M327 53l4.1-.5v1zM359.4 52.5l4.1 .5-4.1 .5zM328.9 104l4.1-.5v1zM361.4 103.5l4 .5-4 .5z"/>
<path d="M74.8 68.8l.7 .7 2.5-3.2zM85.9 57.7l-2.5 3.3 3.2-2.5zM85.8 186.1l4.1 .7-4.1 .3zM71.5 186.8l4.1-.7v1zM80.7 245.9l4.1-.5v1zM88.1 245.4l4.1 .5-4.1 .5zM95.4 253.2l-2.5 3.2 3.2-2.5zM80.1 54.9l-2.9 3 .8 .6zM83.4 49.8l-2.1 3.5 2.9-2.9zM74.3 249.1l2.1 3.5 .8-.6zM84.2 262.3l2.9 2.8-2.2-3.5zM96.3 95.5l.7 .7 2.5-3.2zM183.8 236l1.5 3.8-.6-4.1zM185.7 210l4.1-.5v1zM191.7 209.5l4.1 .5-4.1 .5z"/>
<path d="M93.2 77.4l4 1.1-4.2-.1zM84.2 78.5l4-1.1 .2 1z"/>
<path d="M325.1 61l4.1-.6v1.1zM361.3 60.4l4.1 .6-4.1 .5zM327.1 111.1l4-.5v1zM363.2 110.6l4.1 .5-4.1 .5z"/>
<path d="M119.1 93.8l1 6.3h-2zM58.9 93.8l1 6.3h-2z"/>
<path d="M137.3 92l.5 4h-1zM136.8 116.9h1l-.5 4.1z"/>
<path d="M380.1 82.7h1l-.5 4.1zM380.6 95.5l.5 4.1h-1zM363.1 90.2h1l-.5 4.1zM363.6 95.5l.5 4.1h-1z"/>
<path d="M72.6 100.9l-.3 4.1-1-.2zM71.3 108.1l1-.2 .3 4.1z"/>
<path d="M174.4 118.9l4.1 .5-4.1 .5zM182 119.4l4.1-.5v1z"/>
<path d="M74.3 136.4l3.3 2.4 .5-.8zM69.6 133.1l-.5 .9 3.8 1.6zM97.8 86.8l-2.8 3 3.4-2.2zM71.9 131.9l3.1 2.8-2.3-3.4zM81.6 119.1l4.1 .5-4.1 .6zM90.7 119.6l4.1-.5v1.1zM77.1 115.7l3.6-1.8-.5-.9zM100.7 99l.5 .9 3.1-2.7z"/>
<path d="M119.1 134.5l1 6.4h-2zM53.1 134.5l1 6.4h-2.1z"/>
<path d="M143.7 132.7l.6 4.1h-1.1zM143.2 157.7h1.1l-.6 4zM240.9 50.3l.5 4.1h-.9zM240.5 72.2h.9l-.5 4.1zM227.4 164.5l.5 4.1h-1zM226.9 189.4h1l-.5 4.1zM300.5 162l.6 4.1h-1.1zM300 191.9h1.1l-.6 4.1z"/>
<path d="M242 159.7l4.1-.5v1zM274.5 159.2l4.1 .5-4.1 .5z"/>
<path d="M183.2 187.1l4.1-.5v1zM194.2 186.6l4 .5-4 .5zM255.8 43.5l4.1-.5v1.1zM265.7 43l4.1 .5-4.1 .6zM230 220.1l4.1-.5v1zM286.5 219.6l4 .5-4 .5z"/>
<path d="M232.1 191.5l4-.5v1zM238 191l4 .5-4 .5z"/>
<path d="M238 205.2l4 .6-4 .5zM230 205.8l4.1-.6v1.1z"/>
<path d="M57 252h1l-.7 4.1zM62.3 146.2l.4 4.1-1.1-.1z"/>
<path d="M116.1 255.4h1l-.8 4.1zM126.3 108.8l.2 4.1h-.9z"/>
<path d="M158.1 253h1l-.5 4.1zM158.6 63.6l.5 4.1h-1z"/>
<path d="M108.6 273.8l4.1 .5-4.1 .5zM63.1 274.3l4.1-.5v1zM86.6 71.4l4.1 .5-4.1 .5zM80.7 71.9l4.1-.5v1zM203 80.4l4.1-.5v1zM195.4 79.9l4.1 .5-4.1 .5z"/>
</g>
<g font-size="8.8">
<text x="339.5" y="14.8">A-A</text>
<text x="341.3" y="69">B-B</text>
<text x="61" y="103.6">A</text>
<text x="113.6" y="104.5">A</text>
<text x="59.4" y="145.6">B</text>
<text x="109.7" y="145.6">B</text>
<text x="340.6" y="204.3">技术要求</text>
</g>
<text font-size="6.5" x="381.2" y="287.1">XXXX</text>
<g font-size="6.3">
<text x="72.8" y="9" transform="rotate(-180 72.8 9)">TA00-12-04-0001</text>
<text x="392.8" y="16.3">6.3</text>
<text x="110.6" y="22.9">+0.2</text>
<text x="262.2" y="22">I</text>
<text x="359.4" y="22.1" transform="rotate(-90 359.4 22.1)">2.5</text>
<text x="380.4" y="23.5">其余</text>
<text x="106.2" y="29.1">4</text>
<text x="113.7" y="29.1">0</text>
<text x="189.4" y="29.1">35</text>
<text x="257.1" y="30.6">1 : 1</text>
<text x="372.6" y="32.9" transform="rotate(-90 372.6 32.9)">17.5</text>
<text x="120" y="38.9">+0.03</text>
<text x="260.6" y="36.2">31</text>
<text x="105.4" y="45.1">15 H8</text>
<text x="123.1" y="45.1">0</text>
<text x="252" y="42.1">6</text>
<text x="260.6" y="42.3">14</text>
<text x="52.7" y="54" transform="rotate(60 52.7 54)">50 ±0.05</text>
<text x="215.8" y="51.3">I</text>
<text x="346" y="51.7">73</text>
<text x="341.1" y="59.7">80.5</text>
<text x="99.7" y="62.1" transform="rotate(-90 99.7 62.1)">19</text>
<text x="83.6" y="70.6">20</text>
<text x="227.7" y="73.1" transform="rotate(-90 227.7 73.1)">45.8</text>
<text x="200.2" y="79.1">7</text>
<text x="362.4" y="93.9" transform="rotate(-90 362.4 93.9)">2.5</text>
<text x="379.4" y="95" transform="rotate(-90 379.4 95)">17.5</text>
<text x="85.9" y="99.4">R7</text>
<text x="347.9" y="102.8">73</text>
<text x="345.8" y="109.8">80.5</text>
<text x="179.2" y="118.2">7</text>
<text x="258.2" y="118.3">II</text>
<text x="253.4" y="127">1 : 1</text>
<text x="36.2" y="141" transform="rotate(-90 36.2 141)">468.3</text>
<text x="255.9" y="158.4">36.5</text>
<text x="157.3" y="170.2" transform="rotate(-90 157.3 170.2)">387 ±0.1</text>
<text x="209.2" y="178.4" transform="rotate(-90 209.2 178.4)">+0.2</text>
<text x="215.4" y="175.3" transform="rotate(-90 215.4 175.3)">0</text>
<text x="188.2" y="185.8">30</text>
<text x="76.9" y="188.4">6°</text>
<text x="215.4" y="189.3" transform="rotate(-90 215.4 189.3)">55.5</text>
<text x="234.3" y="190.2">10</text>
<text x="119.5" y="192.9" transform="rotate(-86 119.5 192.9)">302</text>
<text x="58.4" y="204.3" transform="rotate(-87 58.4 204.3)">220</text>
<text x="191.2" y="208.7">20</text>
<text x="224" y="204.5">12</text>
<text x="165" y="212.9">2-R10</text>
<text x="311.5" y="215.6">1 未注尺寸公差按GB/T 1804-2000-m级执行，</text>
<text x="255.9" y="218.8">60.5</text>
<text x="318" y="221.8">未注形位公差按GB/T 1184-1996-K级执行。</text>
<text x="311.5" y="228">2 未注尺寸以三维数模为准。</text>
<text x="311.5" y="234.2">3 去除毛刺，锐角倒钝。</text>
<text x="84.1" y="244.6">23</text>
<text x="321.2" y="244.2">FXV2075</text>
<text x="103.9" y="251.6">4</text>
<text x="10.4" y="254.9">A1</text>
<text x="385" y="254.9">TA00-12-04</text>
<text x="317.8" y="258.8">右小腿支架</text>
<text x="96" y="265.6">41</text>
<text x="82.6" y="273.1">99.1</text>
<text x="218.7" y="273.7">II</text>
</g>
<text font-size="6.3" fill="#400040" x="301.1" y="284.2">板材 GB/T 3880.1-7075-T6</text>
<text font-size="5.8" x="406.1" y="268.4">1:1</text>
<text font-size="5.1" x="261.4" y="261.3">Hawk</text>
<g font-size="5">
<text x="69.2" y="28.7">30°</text>
<text x="119" y="69.5">12-</text>
<text x="129.7" y="69.5">3.2</text>
<text x="128.2" y="84.2">66 ±0.05</text>
<text x="44" y="117.8">66 ±0.05</text>
<text x="86.2" y="118.6">10</text>
<text x="41.6" y="126.6">12-</text>
<text x="52.2" y="126.6">3.2</text>
<text x="366.6" y="243.4">TA00-12-04-0001-A1</text>
</g>
<g font-size="4.4">
<text x="235.7" y="62.3" transform="rotate(-90 235.7 62.3)">+0.2</text>
<text x="240.1" y="66.9" transform="rotate(-90 240.1 66.9)">26 +0.1</text>
<text x="89" y="79.1">26°</text>
<text x="132.1" y="104.9" transform="rotate(-90 132.1 104.9)">+0.05</text>
<text x="136.4" y="102.8" transform="rotate(-90 136.4 102.8)">0</text>
<text x="136.5" y="118.8" transform="rotate(-90 136.5 118.8)">3-58 H8</text>
<text x="142.9" y="142.8" transform="rotate(-90 142.9 142.8)">0</text>
<text x="138.5" y="144.9" transform="rotate(-90 138.5 144.9)">+0.05</text>
<text x="142.9" y="158.8" transform="rotate(-90 142.9 158.8)">3-58 H8</text>
<text x="222.2" y="176.5" transform="rotate(-90 222.2 176.5)">+0.03</text>
<text x="226.5" y="174.3" transform="rotate(-90 226.5 174.3)">0</text>
<text x="295.3" y="178.9" transform="rotate(-90 295.3 178.9)">+0.20</text>
<text x="299.7" y="184.5" transform="rotate(-90 299.7 184.5)">34 +0.10</text>
<text x="226.6" y="186.7" transform="rotate(-90 226.6 186.7)">29 H8</text>
</g>
<g font-size="4.1">
<text x="5.3" y="10.6">会</text>
<text x="15.4" y="10.6">签</text>
<text x=".8" y="216.1">责任</text>
<text x="10.4" y="216.1">签</text>
<text x="20.6" y="216.1">字</text>
<text x="6.7" y="246.1">版本号</text>
<text x="365.1" y="251">所</text>
<text x="373.3" y="251">属</text>
<text x="235.1" y="256.1">标记</text>
<text x="243.1" y="256.1">处数</text>
<text x="251.2" y="256.1">更改文件号</text>
<text x="270" y="256.1">签 字</text>
<text x="282.6" y="256.1">日 期</text>
<text x="365.1" y="256">装配号</text>
<text x="4.7" y="261.1">存储编号</text>
<text x="236.8" y="260.9">设</text>
<text x="249" y="260.9">计</text>
<text x="368.4" y="260.9">阶段标记</text>
<text x="392.7" y="260.9">重量</text>
<text x="406.1" y="260.9">比例</text>
<text x="236.8" y="266.1">校</text>
<text x="249" y="266.1">对</text>
<text x="236.8" y="270.9">审</text>
<text x="249" y="270.9">核</text>
<text x="236.8" y="276.1">工艺审查</text>
<text x="236.8" y="280.7">标</text>
<text x="249" y="280.7">审</text>
<text x="369.4" y="276.4">共 1 张</text>
<text x="395" y="276.4">第 1 张</text>
<text x="236.8" y="286">审</text>
<text x="249" y="286">定</text>
<text x="236.8" y="291">批</text>
<text x="249" y="291">准</text>
</g>
<g font-size="3.8">
<text x="298.4" y="59.3" transform="rotate(-90 298.4 59.3)">0</text>
<text x="283.5" y="61.4">3.2</text>
<text x="294.7" y="66" transform="rotate(-90 294.7 66)">H8 +0.03</text>
<text x="298.4" y="69.9" transform="rotate(-90 298.4 69.9)">19</text>
<text x="69.2" y="107.5">34°</text>
<text x="235.5" y="172.1">3.2</text>
</g>
</svg>
